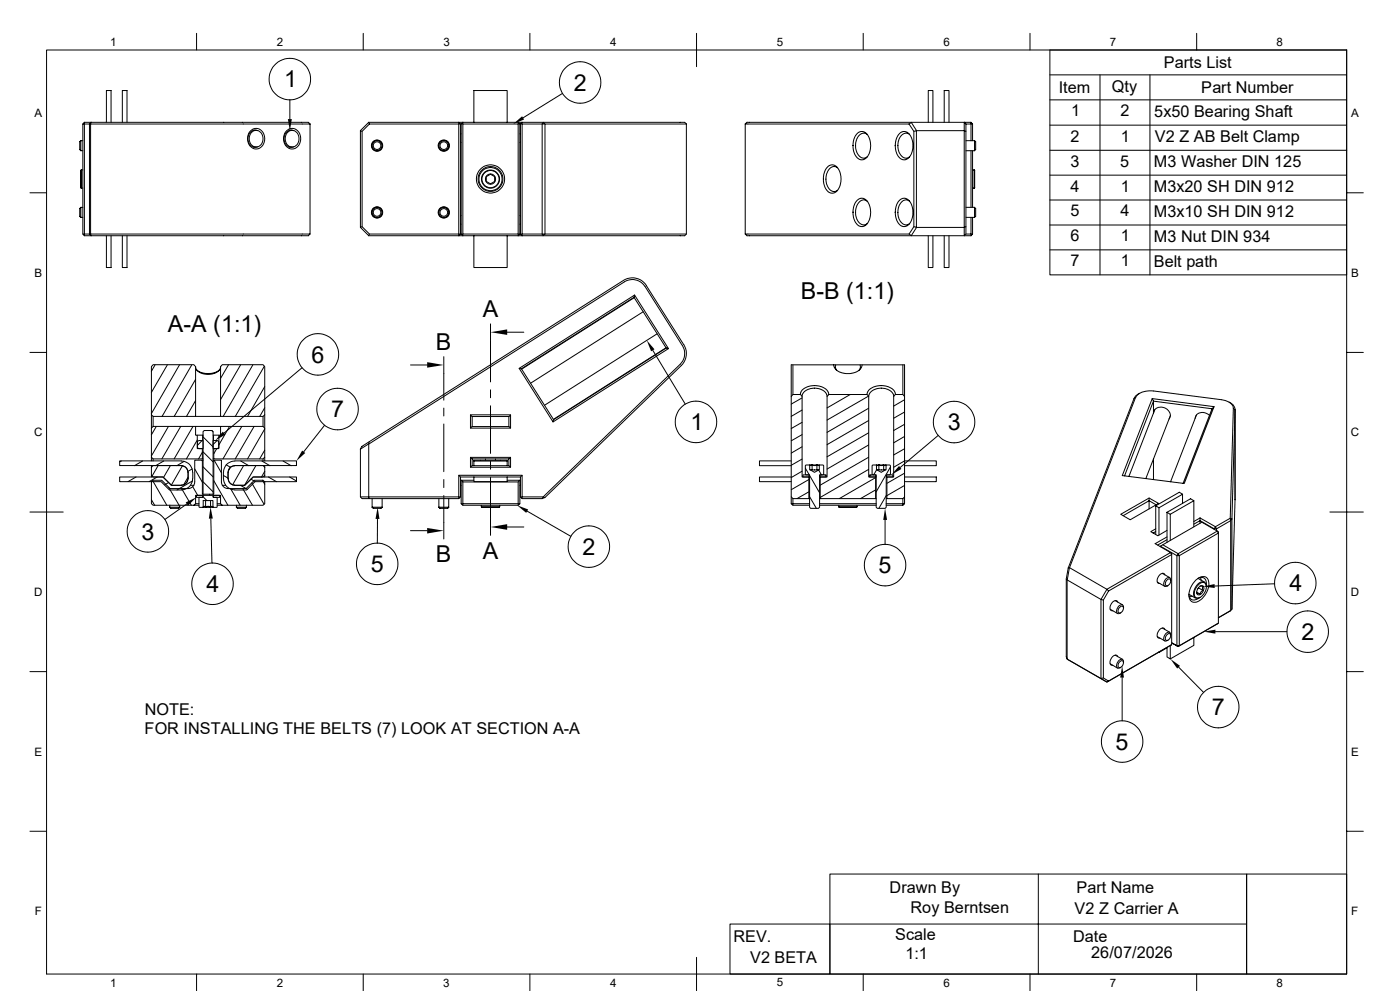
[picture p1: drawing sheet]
<svg xmlns="http://www.w3.org/2000/svg" width="420mm" height="297mm" viewBox="0 0 420 297" stroke-linecap="round" stroke-linejoin="round" font-family="sans-serif">
<g fill="none" stroke="#000" stroke-width=".3">
<path d="M14 15h390v276.9h-390zM59 10v5M109 10v5M159 10v5M209 10v10M259 10v5M309 10v5M359 10v5M404 15h-89v67.4h89M24.8 37.2l.5-.5v.5h-.5v32.9M25.3 36.7h67.2l.5 .5M25.3 37.2h1.5v32.9h-1.5z"/>
<path d="M26.8 37.2l.5-.5-.1 .5zM31.9 36.7v-9.6h1.4v9.6M36.7 36.7v-9.6h1.4v9.6M75.2 39.2a2.48 2.48 0 0 1 2.7-.5 2.48 2.48 0 0 1 1.5 2.3 2.7 2.7 0 0 1-.9 2.9 2.7 2.7 0 0 1-2.9 .3 3.4 3.4 0 0 1-.4-5zM75.4 39.8a2.06 2.06 0 0 1 2.4-.5 2.06 2.06 0 0 1 1.1 2.3 2.11 2.11 0 0 1-2.1 2.5 2.11 2.11 0 0 1-2-2.5zM75.9 39h.9M77.3 39.2a2.53 2.53 0 0 0-2.8 1.4 2.53 2.53 0 0 0 .8 3.1l.8 .4 1.2-.1M86 39.2a2.48 2.48 0 0 1 2.7-.5 2.48 2.48 0 0 1 1.5 2.3 2.7 2.7 0 0 1-.9 2.9 2.7 2.7 0 0 1-2.9 .3 3.4 3.4 0 0 1-.4-5zM86.1 39.8a2.06 2.06 0 0 1 2.5-.5 2.06 2.06 0 0 1 1.1 2.3 2.11 2.11 0 0 1-2.1 2.5 2.11 2.11 0 0 1-2-2.5zM86.7 39h.9M87 29.9v5.8M88.2 39.2a2.53 2.53 0 0 0-2.9 1.4 2.53 2.53 0 0 0 .8 3.1l.9 .4 1.2-.1"/>
<path d="M93 37.2v32.9l-.5 .6h-67.2M93 37.2h-65.8v32.9h65.8M108.1 39.2l.5 .2v28.5l-.5 .3zM110.6 36.7l.2 .5h26.8v32.9h-26.8M110.6 36.7l-2.5 2.5M110.6 36.7h94.8l.5 .5M110.8 37.2l-2.2 2.2M137.6 36.7l.5 .5h-.5zM138.1 37.2h.2v32.9h-.2zM138.9 37.2h16.5v32.9h-16.5zM138.9 36.7v.5h-.6zM142.2 36.7v-9.6h9.9v9.6"/>
<path d="M155.4 36.7l.6 .5h-.6zM156 37.2h.1v32.9h-.1zM156.6 37.2h6v32.9h-6zM156.6 36.7v.5h-.5zM162.9 36.7l.6 .5h-.9zM168.7 28l-11.8 7.3M205.9 37.2h-42.4v32.9h42.4M205.9 37.2v32.9l-.5 .6h-94.8M223.6 37.2v32.9l.5 .6h67.2M272.7 37.2l1.5 2.2v28.5l-1.5 2.2h-49.1M272.7 37.2h-49.1M272.7 37.2l.7-.5 1.5 2.5"/>
<path d="M274.2 39.4l.7-.2v28.9l-.7-.2M278.5 36.7v-9.6h1.4v9.6M283.3 36.7v-9.6h1.4v9.6M289.3 39.2l.5 .2v28.5l-.5 .3zM289.3 36.7h-65.2l-.5 .5M289.3 36.7l.5 .5v2.2M289.3 36.7h2M289.3 36.7v2.5h-14.3M289.8 37.2h1.5v5M291.8 37.2h-.5v-.5l.5 .5v5M315 22.4h89M315 29.9h89"/>
<path d="M315 37.5h89M330 22.4v60M345 22.4v60M9 57.8h5M24.3 42.2v3M24.3 42.2l-.4 .3v2.3l.4 .4M24.3 45.2h.5M24.3 42.2h.5M24.4 50.9l-.2 .2v5.2l.2 .1M24.4 50.9v5.5M24.4 56.4h.4M24.4 50.9h.4"/>
<path d="M75.9 44.1h.9M86.7 44.1h.9M138.1 42.7h.2M138.1 40.1h.2M145.9 52.9l.8-.4a1.16 1.16 0 0 1 1.6 .4l.1 1a1.3 1.3 0 0 1-1.2 1.1l-.9-.4a1.27 1.27 0 0 1-.4-1.6zM156 42.7h.1M156 40.1h.1M248.1 50.2l1-.7h1.1l1.2 1 .7 1.3 .2 1.5-.2 2.2-.7 1.4-1.2 .9-.7 .1-1-.4-.8-.9-.6-1.5v-2.7zM251.2 50.3l-.5-.3-.7-.1-1 .5-.8 1.2-.4 1.6 .1 1.9 .9 1.5 1.2 .8h.7l.5-.4M256.9 40.3l1.2-.8h1.1l1.1 1 .7 1.5 .2 1.9-.4 2-.7 1.3-1.2 .7h-.8l-.9-.6-.7-.9-.4-1.1-.1-2.9zM257.2 60l.9-.6 1.3 .2 .9 .9 .7 1.7 .2 1.7-.4 2-1 1.5-.8 .5h-.7l-1-.4-.7-.9-.5-1.3-.2-1 .1-2.1 .5-1.4zM260.1 40.3l-1.2-.4-.9 .4-1 1.4-.3 1.4 .1 2 1 1.7 1.2 .6 1.1-.4"/>
<path d="M269.6 40.3l1.2-.8 1.3 .1 .9 .9 .7 1.5 .2 1.6-.4 2.4-.7 1.2-1.2 .7h-.8l-.9-.6-.7-.9-.4-1.1-.2-2.7 .4-1.2zM272.8 40.3l-1.2-.4-.9 .4-.8 1-.5 1.8 .1 1.9 1 1.8 1.2 .6 1.1-.4M289.8 45.2h2.6M289.8 42.2h2.6M291.3 45.2v16.9M291.8 56.4h.4M291.8 50.9h.4M291.8 45.2v16.9M292.2 50.9l.2 .2v5.2l-.2 .1M292.2 50.9v5.5M292.4 42.2v3M292.4 42.2l.3 .3v2.3l-.3 .4"/>
<path d="M315 45h89M315 52.5h89M315 59.9h89M404 57.8h5M24.3 62.1v3.1M24.3 62.1l-.4 .4v2.4l.4 .3M24.3 65.2h.5M24.3 62.1h.5M24.8 70.1h.5v.6zM26.8 70.1h.4l.1 .6zM31.9 70.7v9.5h1.4v-9.5M36.7 70.7v9.5h1.4v-9.5"/>
<path d="M108.6 67.9l2.2 2.2-.2 .6-2.5-2.5M137.6 70.1h.5l-.5 .6zM138.1 64.6h.2M138.1 67.2h.2M138.3 70.1h.6v.6zM142.2 70.7v9.5h9.9v-9.5M155.4 70.1h.6l-.6 .6zM156 64.6h.1M156 67.2h.1M156.1 70.1h.5v.6zM162.6 70.1h.9l-.6 .6zM260.1 60.3l-1.1-.4-1.1 .5-.8 1.1-.4 1.6 .1 1.7 .7 1.7 1.4 .9 1.2-.3"/>
<path d="M269.7 60.2l1.1-.8 1.3 .2 .9 .9 .7 1.7 .2 2.2-.4 1.6-1.1 1.5-.9 .4h-.7l-.8-.4-.7-.9-.5-1.3-.2-2.7 .4-1.3zM272.8 60.3l-1.1-.4-1.1 .5-.8 1.1-.4 1.6 .1 1.9 .7 1.5 1.4 .9 1.2-.3M274.9 68.1l-1.5 2.6-.7-.6M278.5 70.7v9.5h1.4v-9.5M283.3 70.7v9.5h1.4v-9.5M289.8 65.2h2.6M289.8 62.1h2.6M289.8 67.9v2.2l-.5 .6v-2.5h-14.3M291.3 70.1h.5l-.5 .6zM291.3 65.2v4.9h-1.5M291.8 65.2v4.9M292.4 62.1v3.1"/>
<path d="M292.4 62.1l.3 .4v2.4l-.3 .3M315 67.4h89M315 74.9h89M147.2 97.1v17.4M152.1 99.6h5M187 84.1l-76.2 48.3-2.3 1.4-.4 .8 2.5-1.5M187 84a5 5 0 0 1 6.9 1.6M187.3 84.5a4.6 4.6 0 0 1 6.2 1.4l11.2 17.6M187.3 84.5l-76.7 48.6v15.8M190.2 89.1l.2-.7 10.1 16.1M190.2 89.1l9.7 15.2M190.2 89.1l-33.8 21.4"/>
<path d="M190.3 89.2l-33.8 21.4M190.4 88.4l-34.7 22M193 93.4l-33.8 21.5M193.9 85.6l11.2 17.7a5 5 0 0 1-.7 6.3l-40.9 39.5M9 105.6h5M45.9 109.3h12.3l.5 .6v14.9h-12.8l-.5-.5v-14.4zM46.5 109.3l-1.1 2M50.2 109.3l-4.8 8.3M53.8 109.3l-8.4 14.7M57.5 109.3l-8.9 15.5M58.7 113.7l-6.5 11.1M58.7 109.9l.2 .8 .6 .7 .9 .4 1.4 .4 1.6-.1 1.5-.4 1.1-1 .2-.8"/>
<path d="M59.1 110.9l1.1 .7 1.9 .4 2-.2 1.7-.9M66.7 109.3h12.2l.5 .6v14.4l-.5 .5h-12.7v-14.9zM68.5 109.3l-2.3 4.1M72.2 109.3l-6 10.5M75.9 109.3l-9 15.5M79.3 109.8l-8.7 15M79.4 115.9l-5.1 8.9M90.6 110.2l-23.4 19.6M123.1 109.4h5M133.1 106.9v13M147.2 116.8v2.4M155.7 110.4l.7 .1 9.7 15.3-.2 .6z"/>
<path d="M195.8 105l9.8 16.1M197.1 100l-33.7 21.5M199.8 104.2l-33.8 21.5M204.7 103.5a4.6 4.6 0 0 1-.7 5.7l-41.1 39.7h-6.3v-6.4h-19v6.4h-27M237.9 109.3v8.9M237.9 118.2h2.2l.5 .6v24.2h2.1v6.4h-4.8l-.5-.5v-30.1zM240.1 118.2l.3-.9 .6-.8 1.2-.6 1.6-.3 1.7 .1 1.7 .5 .9 .8 .5 1.2M240.6 119.3l-3.2 1.8M240.6 118.8l.2-.8 .6-.7 1.1-.6 1.5-.4 1.6 .2 1.4 .6 .8 .8 .3 .9M248.4 118.5l.2-.3h11.5l.5 .6v24.2h2.1v6.4h-16.7v-6.4h2.1v-24.2zM248.7 118.2l-.2 .2M250.1 109.3h21.3v9.5"/>
<path d="M250.1 109.3h-12.7v9.5M250.1 109.3l.2 .8 .9 1.1 2.5 .8 1.6-.1 1.8-.5 .9-.7 .4-.6 .2-.8M250.7 109.3l-.1 .9 .4 .8M255.1 118.2l-7 4.1M258 109.3l.1 .9-.4 .8M260.1 118.2l.2-.8 .7-.8 1.1-.6 1.7-.4 2.1 .1 1.4 .6 1.1 1 .2 .9M260.5 118.7l-12.4 7.2M260.6 118.8l.2-.7 .7-.9 1.2-.6 1.3-.3 1.6 .2 1.3 .5 1 1 .2 .8M268.4 118.5l.2-.3h2.2l.6 .6v30.1l-.6 .5h-4.7v-6.4h2v-24.2zM270.8 109.3v8.9M271.4 119.8l-3.3 1.9M340.2 119.5l.5-.4-19.9 51 11.3 6.5"/>
<path d="M340.2 119.5l-19.7 50.7M340.7 119.2a5 5 0 0 1 5.3-2l20.5 2.6a3.4 3.4 0 0 1 3.5 2.6M341.8 117.9l-1.1 .8-.5 .8M345.7 119.5l-9 23 18.6 2.4 8.9-23-.6 .6-8.7 22.4M404 105.6h5M36.4 138.2l-.5 .2M42.8 138.2l-2.5 1.4M45.4 124.3v4M45.4 137v1.1M45.4 139.5v.5M45.9 127.8h12.8v2.6h.5v4.1h1.5v3h-14.8l-.5-.5v-8.7zM45.9 124.8v3"/>
<path d="M45.9 137.5v.6M46.9 127.8l-1.5 2.5M47.4 139.6l-1.8 3.1M49.1 138.2l-2.4 1.4M50.5 127.8l-5.1 8.9M51.1 139.6l-2 3.5M54.2 127.8l-5.6 9.7M54.4 139.6a2.1 2.1 0 0 1 2 2 4.3 4.3 0 0 1-.4 2.9l-.5 .6-1.1 .3M54.7 139.6l-3.3 5.8M55.2 138.3l-2.2 1.3M57.9 127.8l-5.7 9.7M58.7 120.1l-2.8 4.7"/>
<path d="M58.7 127.8h7.5M58.7 124.8h7.5M59.2 131.9l-3.3 5.6M59.2 130.4h1.7M59.2 132.3l.5-.3h1.2v2.5h-1.2l-.5-.3zM60.6 138l.1 .2M60.6 132l-1.3 1.4M60.7 135.6l-1.1 1.9M60.7 137.9h.2M60.7 137.5h.2M60.8 130.4v1.6M60.9 139.9l3 3"/>
<path d="M60.9 135.4l3 3M60.9 130.9l3 3M60.9 129.4l.4-.4h2.3l.3 .4v19.5l1.3 .3-.2 2.9-1.1-.2v-1.9h-2.9l-.1 2.1-1.2-.2v-2.7l1.2-.3zM63.5 129l.4 .5M63.9 137.9h.2M63.9 132h1.3l.4 .3v1.9l-.4 .3h-1.3zM63.9 130.4h1.8M63.9 137.5h.2M64.1 130.4v1.6M64.3 138l2.1 3.7M65 134.5l-.9 1.5M65.1 132l-1.2 1.2"/>
<path d="M66.2 127.8h12.7l.5 .5v8.7l-.5 .5h-14.8v-3h1.6v-4.1h.5zM67.9 139.3l1.2 .7-.6 1.2M68.8 127.8l-3.1 5.6M70.4 139.6a2.02 2.02 0 0 0-1.9 2M72.2 138.2l2.4 1.4M72.5 127.8l-5.6 9.7M73.1 139.6l-3.3 5.7M76.2 127.8l-5.6 9.7M76.8 139.6l-3.4 5.9M78.6 138.2l2.4 1.4M78.9 124.8v3M78.9 137.5v.6"/>
<path d="M79.4 122.2l-1.5 2.6M79.4 128.6l-5.1 8.9M79.4 134.9l-1.5 2.6M79.4 124.3v4M79.4 137v1.1M79.4 139.5v.5M84.9 138.2l2.4 1.4M97.4 127.5l-6.3 7.9M108.1 134.6v14.3h2.5M110.8 132.4l-.2 .7M133.1 122.3v2.4M133.1 127.1v14.3"/>
<path d="M141.1 124.3h12.1v4h-12.1zM141.1 137.1h12.1v2.9h-12.1zM141.1 124.3l.5 .5h11.1M141.1 137.1l.5 .4h11.1M141.6 124.8v3l-.5 .5M141.6 137.5v2.1l-.5 .4M141.6 127.8h11.1M141.6 139.6h11.1M142.2 139.6v-1.6h9.9v1.6M142.2 138.2h9.9M145.6 137.5v.5M147.2 121.6v14.3"/>
<path d="M147.2 138.3v2.3M148.6 137.5v.5M153.2 124.3l-.5 .5v3l.5 .5M153.2 137.1l-.5 .4v2.1l.5 .4M166.1 125.8l33.8-21.5 .6 .2-34.6 21.9M237.4 138.1h-9.6v1.5h9.6M240.6 122.9l-3.2 1.9M240.6 126.6l-3.2 1.8M240.6 130.3l-3.2 1.8M240.6 133.9l-3.2 1.9M240.6 137.6l-3.2 1.8M241.8 139.4h1.1v1.4l1.4 .8 1.5-.8v-1.4h1.1l.2 .2v2.5l-.2 .2h-1v9.7l-.4 .4h-2.3l-.3-.4v-9.7h-1.1l-.2-.2v-2.5z"/>
<path d="M242.9 139.4h.7l-.2 .1zM243.6 139.4h1.5M243.6 139.4l.5 .1 1-.1M243.6 139.4v1.4M245.1 139.4h.7l-.2 .1-.5-.1v1.4M260.6 122.3l-12.5 7.3M260.6 126l-12.5 7.3M260.6 129.7l-12.5 7.2M260.6 133.4l-12.5 7.2M260.6 137l-14.6 8.4M261.8 139.4h1.1v1.4l1.5 .8 1.4-.8v-1.4h1.1l.2 .2v2.5l-.2 .2h-1v9.7l-.3 .4h-2.4l-.4-.4v-9.7h-1l-.2-.2v-2.5zM262.9 139.4h.8l-.3 .1z"/>
<path d="M263.7 139.4h1.4M263.7 139.4l.4 .1 1-.1M263.7 139.4v1.4M265.1 139.4h.7l-.2 .1-.5-.1v1.4M271.4 139.6h9.5v-1.5h-9.5l-3.3 1.9M271.4 123.5l-3.3 1.8M271.4 127.2l-3.3 1.8M271.4 130.8l-3.3 1.9M271.4 134.5l-3.3 1.9M281.4 130.5l-11.3 9.6M346 120.2l-.3-.7 18.5 2.4M346 120.2v3.6a2.46 2.46 0 0 1 2-1.8 2.46 2.46 0 0 1 2.5 1l.4 .7 .2 .8-.4 1.1"/>
<path d="M346 120.2l17.6 2.3M346 120.2l-8.6 22.4M346 137.6v6.1M346.5 122.7l-7.8 20.1M351.1 124.5l-7.4 18.9M358.9 124.3l-7.7 20.1M362.8 124.5a2.5 2.5 0 0 0-4.3 .9M368.7 120.5l.3 .2M369.1 120.7a2.66 2.66 0 0 1 1.4 2.1M370 122.4l.5 .4M370 122.4l-.9 32.9-4.5 2.6-4.6-2.7M370.5 122.7v27.1"/>
<path d="M370.5 122.8l-.9 32.7v27M9 153.5h10M40.8 143l-2.4 1.4M45.4 149.8l1 1.6M45.4 140v2.5l.5 .5h3l2.5 2.5h3M45.4 140l.5-.5h8.5h-18.5v-1.4h18.5a3.4 3.4 0 0 1 3.4 3.5M45.4 142.5v.5M45.4 144.4h.1M45.8 144.1l4.2 7.3M45.9 143.9h2.6l2.5 2.5h5.4a2.02 2.02 0 0 0 2-2v-6.5h2.3v10.2h3.4v-10.2h2.3v6.5a2.02 2.02 0 0 0 2 2h5.4l2.5-2.5h2.6l.5 .5v6.6l-.5 .4h-12.2l-.5-.4v-2.5h-7.5v2.5l-.5 .4h-12.3l-.5-.4v-6.6zM47.2 143l-2.5 1.4M50.6 146.1l3.1 5.3"/>
<path d="M50.6 144.6l-1.2 .7M50.9 152h3M50.9 152l.3 .4h2.4l.3-.4M50.9 151.4v.6M53.9 151.4v.6M54.5 146.4l2.9 5M56 151l-6.6 4.7M56.4 143l-1.3 2.3M57.1 145.5h1.1M57.7 140.5l-1.3 .8M57.7 144.1l-4.6 2.8M57.8 143.4a3.4 3.4 0 0 1-3.4 3.5h-3.6l-2.5-2.5h-12.4v-1.4h13l2.5 2.5h3"/>
<path d="M57.8 145.9l1.5 2.6M57.8 141.6v1.8M58.2 151.4h1.5M58.4 140.5l2.3 4M58.7 151h1M58.9 148.5h1.9v.6h-1.9zM60.9 152.1h3.1M60.9 148.9l1.2 1.1M60.9 144.4l3 3M61 151.9l.3-.2 .4 .2M61.7 151.9l.7-.2 .8 .2M61.7 150v1.9"/>
<path d="M62.8 148.1l.2 .4M63.2 151.9l.3-.2 .4 .2M63.2 150v1.9M63.2 155.4l.4 13.3M63.9 151.8l.2 .3M64 148.5h1.9v.6h-1.9zM64.1 144.1l4.3 7.3M65.2 151.4h1.5M65.2 151h1M66.7 145.5h1M67 142.5l1.4 .8M68.4 141.6v1.8"/>
<path d="M68.5 143.4a2.02 2.02 0 0 0 1.9 2M69.2 146.4l2.9 5M70.9 152h3M70.9 152l.3 .4h2.4l.3-.4M70.9 151.4v.6M72.1 145.5l2.1 1.1M72.8 146.4l2.9 5M73.9 151.4v.6M75.3 143.6l1.3 .8M75.5 144.7l3.7 6.4M78.7 143.9l.7 1.3M79.4 141.3l-1 1.7"/>
<path d="M79.4 140v2.5l-.5 .5h-3l-2.5 2.5h-3M79.4 140l-.5-.5h-8.5h18.5v-1.4h-18.5a3.4 3.4 0 0 0-3.3 3.5 4.8 4.8 0 0 0 .9 4.2l1.9 1 4.1 .1 2.5-2.5h12.4v-1.4h-13l-2.5 2.5h-3M79.4 142.5v.5M79.4 144.4h.1M80.5 143l2.4 1.4M86.9 143l2 1.1M108.1 148.9l.5 .5h2.2M110.6 148.9l.2 .5h26.8M111.6 152h3M111.6 152l.4 .4h2.3l.3-.4M111.6 149.4v2.6M113.2 155.5v7.3"/>
<path d="M114.6 149.4v2.6M123.1 159h5M131.7 152h2.9M131.7 152l.3 .4h2.3l.3-.4M131.7 149.4v2.6M133.1 143.7v2.4M133.1 148.5v13M134.6 149.4v2.6M137.6 148.9h.5l-.5 .5zM137.6 142.5l.5 .5M138.1 145.5h.2M138.3 151h.6v.4z"/>
<path d="M138.3 143.9v7.1M138.9 151.4h16.5M142.2 143.9h-3.9l.6 .5M142.2 143v1.4h9.9v-1.4M142.2 143h9.9M142.2 143h-4.1v5.9M144.4 151.9l.1 .2h5.2l.2-.2M144.4 151.9h5.5M144.4 151.4v.5M147.2 143v17.4M149.9 151.4v.5M152.1 157.9h5"/>
<path d="M152.1 143.9h3.9l-.6 .5h-16.5M152.1 143h4v5.9M155.4 151h.6l-.6 .4zM155.4 144.4v6.6h-16.5v-6.6M156 143.9v7.1M156 145.5h.1M156.1 148.9h.5v.5zM156.6 149.4h6M156.6 142.5l-.5 .5M158.2 153.2l13 7.5M162.9 148.9l.6 .2-.9 .3zM237.4 143h-9.6v1.4h9.6"/>
<path d="M237.4 148.9v2.1M237.4 151h.5v.4zM237.9 149.4v1.6h5M237.9 151.4h5M240.6 141.2l-3.2 1.9M240.8 142.3h1.9v.7h-1.9zM241.6 140.3l1.2 2M242.7 143.7l-5.3 3.1M242.7 147.4l-3.6 2M242.7 149.4h.2M242.7 143h.2M242.9 148.8l2 3.6"/>
<path d="M242.9 142.5l3 5.2M243.1 140.8h2.5M245.6 140.8l.8 1.5M245.9 151h16.9M245.9 149.4h.1M245.9 151.4h16.9M245.9 143h.1M246 142.3h1.9v.7h-1.9zM247.4 142.3l.5 .4M251.6 151.9l.2 .2h5.2l.1-.2M251.6 151.9h5.5M251.6 151.4v.5"/>
<path d="M257.1 151.4v.5M260.6 140.7l-14.6 8.4M260.9 142.3h1.9v.7h-1.9zM261.4 142.3l-.5 .5M262.6 143.2l-10.8 6.2M262.6 146.9l-4.5 2.5M262.7 149.4h.1M262.8 143h.1M263 140.8l-.9 1.5M263.1 140.8h2.5M265.5 155.8v7.4M265.9 148.5l-2.2 3.9"/>
<path d="M265.9 149.4h.2M265.9 151.4h4.9l.6-.4h-.6v.4M265.9 143h.1M266 142.3h1.9v.7h-1.9zM267.1 140l-4.3 7.4M270.9 149.4l-.1 1.6h-4.9M271.4 143h9.5v1.4h-9.5M271.4 141.8l-5.3 3.1M271.4 145.5l-5.3 3M271.4 148.9v2.1M336.2 154.1l8.5-4.8 2.9 1.6-8.6 4.9zM344.7 149.3v.8l2.1 1.2"/>
<path d="M344.7 152.5v-2.4l-7.8 4.5M346.7 158.5l-1.5 .8 2.1 1.3 2.8-1.6M346.7 159.3l-.8 .5M350.1 153.5l1 .6v7.9M350.1 153.5v9.1M351.1 154.1l7-4v7.8M354.8 150.9v-2.8l-7.1 4.1M354.8 148.1l-1-.6-7.1 4.1M358.1 150.1l-.9-.6-7.1 4M358.1 157.1l1.9-1.1 4.2 2.6M360 155.2v1.6M360 155.2l-1.9 1.1"/>
<path d="M364.6 157.9l.4 .6h-.8zM365 159v-.5l4.2-2.5v27l-3.7 2.1M365.2 159.2l.3 .2v.4zM369.1 155.3l.5 .2-.4 .5zM370.5 149.7v.1M370.5 149.8l-.9 32.7M398.9 153.5h10.1M320.2 173.8l10.1 5.9 1.8-3.1M320.5 170.2l-.6 3.3v23.3l.2 .7v-23.6l-.2-.4M320.8 170.2l-.7 3.7M320.8 170.1l-.3 .1M330.3 179.7l.7 .1v23.4l-.7 .2z"/>
<path d="M332.1 176.6l.5 .5 18.9-10.9v27M332.6 177.1l-1.6 2.7M346.7 160.2v-8.6l1 .6v8.2M347.2 174.5l2.2 1.2M348.1 163.7v.2M348.1 163.7l5 2.8v27l-1.6-.8 1.9 1.1 12.1-7M348.7 171.8l2.2 1.3M348.8 163.3l4.6 2.6 11.8-6.7-4.6-2.7-12.5 7.2M349.5 172.3a.97 .97 0 0 0-1-.5 .97 .97 0 0 0-.8 .8 1.45 1.45 0 0 0 0 2.3h.3M350 173.9a.67 .67 0 0 1 .9-.3 .67 .67 0 0 1 .2 1 .89 .89 0 0 1-.5 .8 .89 .89 0 0 1-1-.1v-.5zM350.1 161.8l-2.8 1.6M350.1 160.9l-3.6 2 4.7 2.7-19.1 11"/>
<path d="M350.4 175.5l-.3 .1M351.2 165.6l.3 .2v.4zM351.2 174.1a.77 .77 0 0 0-.4-1 .77 .77 0 0 0-1 .3 1.69 1.69 0 0 0-.3 2.3l.6-.1M353.4 165.9l.4 .6h-.7zM353.8 166.5l11.7-6.7v27l-11.7 6.7zM356.7 178.1h.1M357.6 178.6l-.9 .3M358.6 173.9a2.44 2.44 0 0 1 3.6-.5 5.6 5.6 0 0 1-2.9 6.9 1.82 1.82 0 0 1-2-.1 1.82 1.82 0 0 1-.6-1.9 7 7 0 0 1 1.9-4.4zM359 177.4l1 .7-.5-.2a.39 .39 0 0 1-.4 0 .39 .39 0 0 1-.1-.5zM359.4 173.4l2 1.1M359.5 173.3a1.59 1.59 0 0 1 1.8 0 1.59 1.59 0 0 1 .6 1.7v.5M359.5 176.1l-.3 .4"/>
<path d="M359.5 176.2l1.4 .8M359.7 175a1.23 1.23 0 0 1 1.7-.3 1.23 1.23 0 0 1 .5 1.6 3.3 3.3 0 0 1-2.8 2.9 2.19 2.19 0 0 1 0-3.4zM359.7 175.9a.79 .79 0 0 1 1.1-.3 .79 .79 0 0 1 .3 1.1 1.58 1.58 0 0 1-1.9 1.5 1.9 1.9 0 0 1 .5-2.3zM359.8 179.2a1.73 1.73 0 0 1-1.7 .7 1.73 1.73 0 0 1-1.4-1.3v-.5l1.9 1.1M360 175.7l.3-.1a.39 .39 0 0 1 .5 .1 .39 .39 0 0 1-.1 .6l.2 .7M360.1 173.1l.2 .8M360.1 179l-.1 .1M360.9 177l-.6 .3-.3 .8M361.9 175.7a1.28 1.28 0 0 0-.9-1.3 1.28 1.28 0 0 0-1.5 .5 3.5 3.5 0 0 0-1.1 4.2l.9 .2 .7-.3M361.9 175.7v.2M382.4 175l-18 .6M320.1 197.5l12 6.9 19.4-11.2-18.9 10.9"/>
<path d="M320.2 197.6l11.9 6.8 .5-.3-1.6-.9M333 182.6l2.2 1.3M333 198.9l2.2 1.3M334.5 180l2.3 1.3M334.5 196.3l2.3 1.3M335.3 196.8a.97 .97 0 0 0-1-.5 .97 .97 0 0 0-.8 .8 1.45 1.45 0 0 0 .1 2.3h.2M335.3 180.5a.97 .97 0 0 0-1-.5 .97 .97 0 0 0-.8 .7 1.45 1.45 0 0 0 .1 2.3h.2M335.8 182.1a.67 .67 0 0 1 1-.4 .67 .67 0 0 1 .1 1.1 .89 .89 0 0 1-.5 .8 .89 .89 0 0 1-1-.1v-.5zM335.8 198.5a.67 .67 0 0 1 1-.4 .67 .67 0 0 1 .1 1 .89 .89 0 0 1-.5 .8 .89 .89 0 0 1-1-.1v-.5zM337.1 198.6a.77 .77 0 0 0-.4-1 .77 .77 0 0 0-1 .4 1.69 1.69 0 0 0-.4 2.2l.7-.1M337.1 181.9v.3M337.1 182a.73 .73 0 0 0-.6-.8 .73 .73 0 0 0-.8 .4 1.69 1.69 0 0 0-.4 2.3l1-.3"/>
<path d="M347.2 190.8l2.2 1.3M347.7 195.4l-.1 .1M348.7 188.2l2.2 1.3M349.5 188.7a.97 .97 0 0 0-1-.5 .97 .97 0 0 0-.8 .7 1.45 1.45 0 0 0 0 2.4h.3M350 190.3a.67 .67 0 0 1 .9-.4 .67 .67 0 0 1 .2 1.1 .89 .89 0 0 1-.5 .8 .89 .89 0 0 1-1-.1v-.5zM350.1 194.1l-2.4 1.4M351.1 193.5v4l-1-.6v-2.9M351.2 190.4a.76 .76 0 0 0-.4-.9 .76 .76 0 0 0-1 .3 1.69 1.69 0 0 0-.3 2.3l.9-.2M353.1 193.5h.7l-.4 .3zM353.6 199.9l7.5 7.6M358.1 191v2.4l-7 4.1M364.6 189.3h21.4"/>
<path d="M369.6 182.5l-.5 .6-3.6 2.1M9 201.3h5M336.3 200l-.3 .2M336.6 203.1v12.9M404 201.3h5M9 249.1h5M404 249.1h5M219 276.9h30v15h-30zM249 262h125v29.9h-125zM249 276.9h125M311.5 262v29.9M374 262h30v29.9h-30z"/>
<path d="M59 291.9v5M109 291.9v5M159 291.9v5M209 286.9v10M259 291.9v5M309 291.9v5M359 291.9v5"/>
<circle cx="86.9" cy="23.7" r="6.2"/>
<circle cx="174" cy="24.7" r="6.2"/>
<circle cx="113.1" cy="43.6" r="1.69"/>
<circle cx="113.1" cy="43.7" r="1.57"/>
<circle cx="113.1" cy="43.7" r="1.15"/>
<circle cx="113.1" cy="43.6" r="1.49"/>
<circle cx="133.1" cy="43.6" r="1.69"/>
<circle cx="133.1" cy="43.7" r="1.57"/>
<circle cx="133.1" cy="43.7" r="1.15"/>
<circle cx="133.1" cy="43.6" r="1.49"/>
<circle cx="147.1" cy="53.6" r="4.2"/>
<circle cx="147.1" cy="53.7" r="1.53"/>
<circle cx="147.1" cy="53.6" r="3.7"/>
<circle cx="147.1" cy="53.7" r="2.58"/>
<circle cx="147.2" cy="53.7" r="2.71"/>
<circle cx="147.2" cy="53.7" r="3.5"/>
<circle cx="113.1" cy="63.7" r="1.69"/>
<circle cx="113.1" cy="63.7" r="1.57"/>
<circle cx="113.1" cy="63.7" r="1.15"/>
<circle cx="113.1" cy="63.7" r="1.49"/>
<circle cx="133.1" cy="63.7" r="1.69"/>
<circle cx="133.1" cy="63.7" r="1.57"/>
<circle cx="133.1" cy="63.7" r="1.15"/>
<circle cx="133.1" cy="63.7" r="1.49"/>
<circle cx="95.4" cy="106.2" r="6.2"/>
<circle cx="101.3" cy="122.6" r="6.2"/>
<circle cx="208.8" cy="126.5" r="6.2"/>
<circle cx="286.2" cy="126.5" r="6.2"/>
<circle cx="44.4" cy="159.3" r="6.2"/>
<circle cx="63.8" cy="175" r="6.2"/>
<circle cx="113.2" cy="169" r="6.2"/>
<circle cx="176.7" cy="163.8" r="6.2"/>
<circle cx="265.5" cy="169.4" r="6.2"/>
<circle cx="388.6" cy="174.8" r="6.2"/>
<circle cx="392.3" cy="189.3" r="6.2"/>
<circle cx="365.5" cy="211.9" r="6.2"/>
<circle cx="336.6" cy="222.3" r="6.2"/>
</g>
<g fill="#000">
<path d="M86.4 35.7h1.1l-.5 3.5zM154 37.2l2.6-2.4 .6 1zM128.1 108.5l5 .9-5 .8zM147.2 99.6l4.9-.9v1.7zM194 102l2.3 2.7-1 .6zM66.8 129.4l.8 .9-3 1.7zM90.6 135l1 .8-2.7 2.4zM55.7 150.6l3.2-1.5-2.5 2.5zM63.2 151.9l.6 3.5h-1.1zM113.3 152l.5 3.5h-1.2zM128.1 158.2l5 .8-5 .9zM147.2 157.9l4.9-.8v1.7z"/>
<path d="M155.1 151.4l3.4 1.3-.6 1zM265.5 152.4l.6 3.4h-1.1zM269.7 139.7l.7 .8-3 1.8zM360.9 175.8l3.5-.8v1.2zM361.1 189.3l3.5-.6v1.2zM336.6 199.6l.6 3.5h-1.2zM351.1 197.5l2.9 2.1-.9 .8z"/>
</g>
<g font-size="7">
<text x="85.3" y="26.2">1</text>
<text x="172.2" y="27.2">2</text>
<text x="240.2" y="89.7">B-B (1:1)</text>
<text x="144.8" y="95">A</text>
<text x="50.4" y="99.7">A-A (1:1)</text>
<text x="130.8" y="104.9">B</text>
<text x="93.5" y="108.7">6</text>
<text x="99.3" y="125.1">7</text>
<text x="207.1" y="128.9">1</text>
<text x="284.3" y="128.9">3</text>
<text x="42.4" y="161.8">3</text>
<text x="144.8" y="167.4">A</text>
<text x="174.8" y="166.4">2</text>
<text x="111.2" y="171.4">5</text>
<text x="130.8" y="168.6">B</text>
<text x="263.6" y="171.8">5</text>
<text x="61.9" y="177.5">4</text>
<text x="386.8" y="177.3">4</text>
<text x="390.4" y="191.8">2</text>
<text x="363.5" y="214.4">7</text>
<text x="334.7" y="224.7">5</text>
</g>
<g font-size="4.9">
<text x="349.1" y="20.4">Parts List</text>
<text x="317.6" y="27.9">Item</text>
<text x="333.6" y="27.4">Qty</text>
<text x="360.4" y="27.9">Part Number</text>
<text x="321.3" y="34.8">1</text>
<text x="336.2" y="34.8">2</text>
<text x="346.2" y="35">5x50 Bearing Shaft</text>
<text x="321.2" y="42.4">2</text>
<text x="336.3" y="42.4">1</text>
<text x="346.5" y="42.5">V2 Z AB Belt Clamp</text>
<text x="321.1" y="50">3</text>
<text x="336.1" y="49.9">5</text>
<text x="346.1" y="50">M3 Washer DIN 125</text>
<text x="321.2" y="57.4">4</text>
<text x="336.3" y="57.4">1</text>
<text x="346.1" y="57.6">M3x20 SH DIN 912</text>
<text x="321.1" y="64.9">5</text>
<text x="336.2" y="64.9">4</text>
<text x="346.1" y="65">M3x10 SH DIN 912</text>
<text x="321.1" y="72.3">6</text>
<text x="336.3" y="72.3">1</text>
<text x="346.1" y="72.4">M3 Nut DIN 934</text>
<text x="321.1" y="79.8">7</text>
<text x="336.3" y="79.8">1</text>
<text x="346.1" y="79.9">Belt path</text>
<text x="43.4" y="214.2">NOTE:</text>
<text x="43.4" y="220.1">FOR INSTALLING THE BELTS (7) LOOK AT SECTION A-A</text>
<text x="266.9" y="267.6">Drawn By</text>
<text x="322.9" y="267.5">Part Name</text>
<text x="273.1" y="273.6">Roy Berntsen</text>
<text x="322.4" y="273.8">V2 Z Carrier A</text>
<text x="268.6" y="281.6">Scale</text>
<text x="220" y="282.3">REV.</text>
<text x="271.6" y="287.5">1:1</text>
<text x="321.9" y="282.2">Date</text>
<text x="327.4" y="287.2">26/07/2026</text>
<text x="225" y="288.5">V2 BETA</text>
</g>
<g font-size="3.5">
<text x="33" y="13.7">1</text>
<text x="83" y="13.7">2</text>
<text x="133" y="13.7">3</text>
<text x="183" y="13.7">4</text>
<text x="233" y="13.7">5</text>
<text x="283" y="13.7">6</text>
<text x="333" y="13.7">7</text>
<text x="383" y="13.7">8</text>
<text x="10.3" y="35.1">A</text>
<text x="405.3" y="35.1">A</text>
<text x="10.3" y="83">B</text>
<text x="405.3" y="83">B</text>
<text x="10.2" y="130.8">C</text>
<text x="405.2" y="130.8">C</text>
<text x="10.2" y="178.6">D</text>
<text x="405.2" y="178.6">D</text>
<text x="10.3" y="226.4">E</text>
<text x="405.3" y="226.4">E</text>
<text x="10.4" y="274.3">F</text>
<text x="405.4" y="274.3">F</text>
<text x="33" y="295.7">1</text>
<text x="83" y="295.7">2</text>
<text x="133" y="295.7">3</text>
<text x="183" y="295.7">4</text>
<text x="233" y="295.7">5</text>
<text x="283" y="295.7">6</text>
<text x="333" y="295.7">7</text>
<text x="383" y="295.7">8</text>
</g>
</svg>
